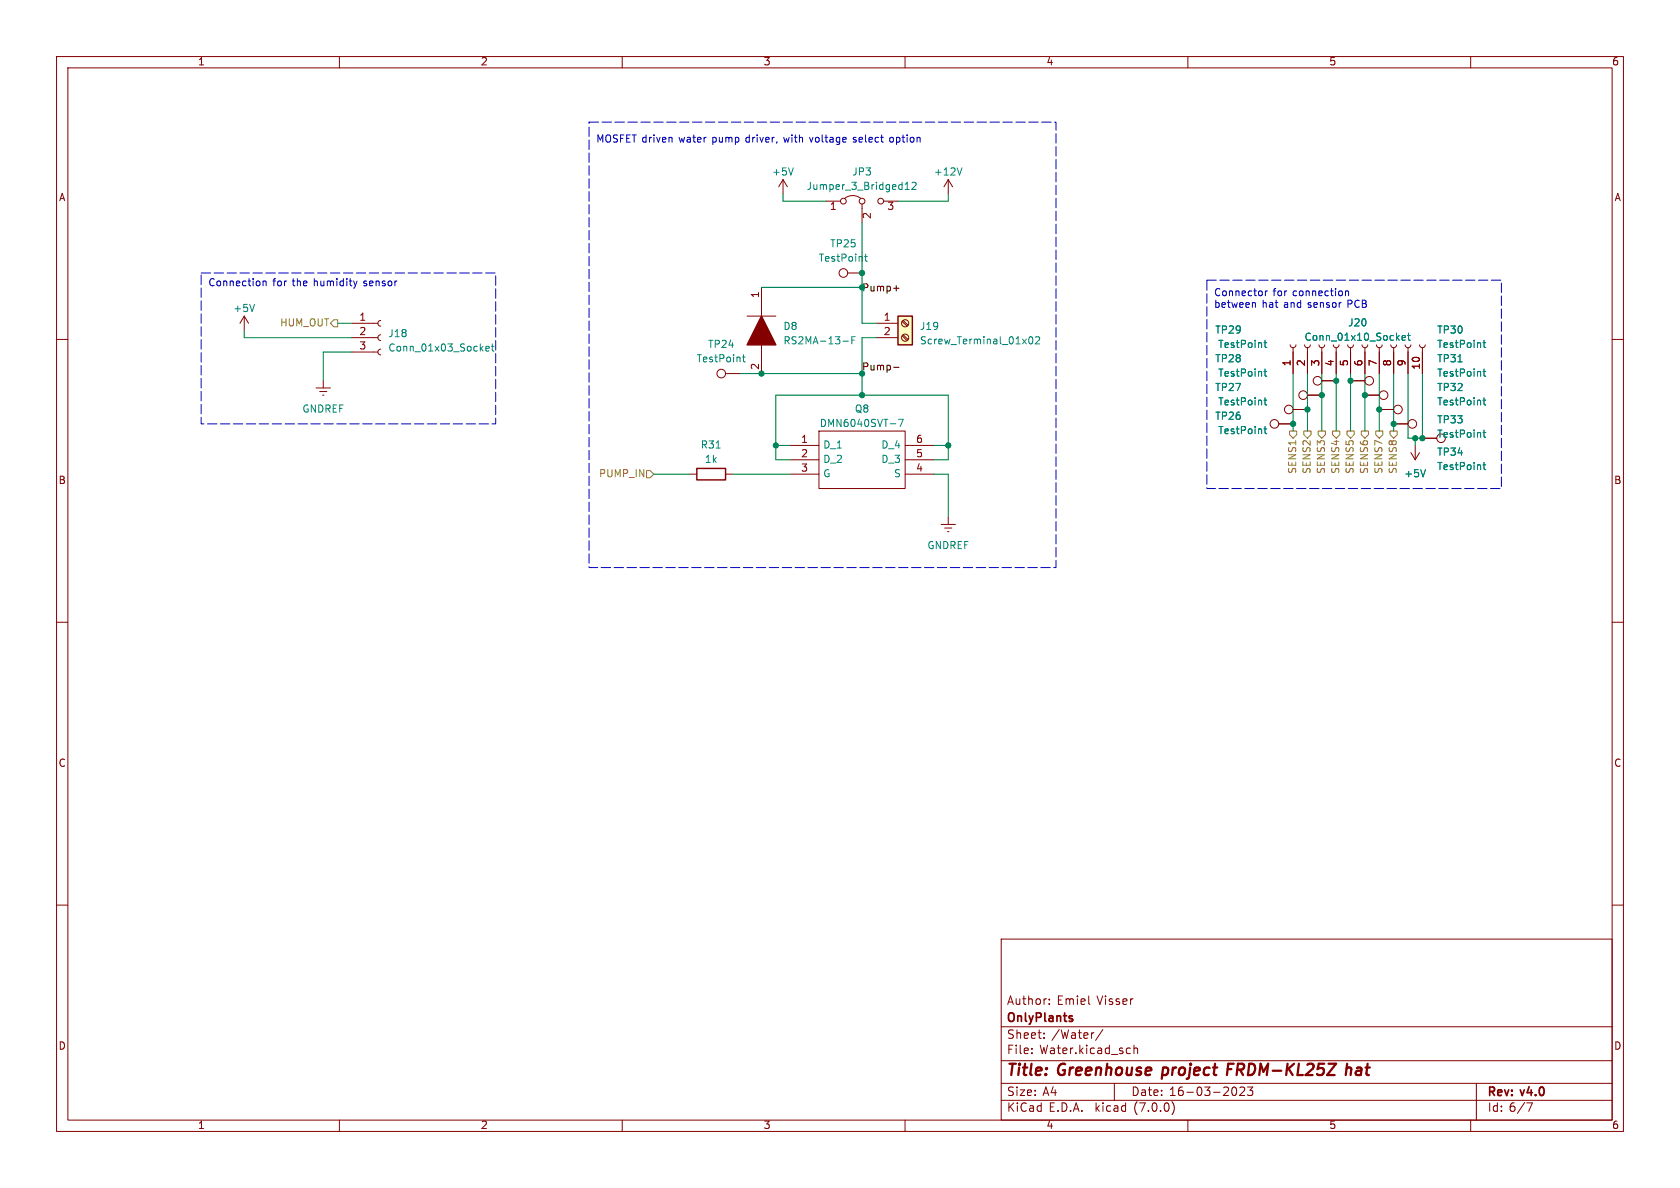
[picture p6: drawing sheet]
<svg xmlns="http://www.w3.org/2000/svg" width="297mm" height="210mm" viewBox="0 0 297 210" stroke-linecap="round" stroke-linejoin="round" font-family="sans-serif">
<g fill="none" stroke="#840000" stroke-width=".18">
<path d="M10 10h277v190h-277zM12 12h273v186h-273zM60 10v2M110 10v2M160 10v2M210 10v2M260 10v2M138.4 31.8l-.7 1.2M138.4 31.8v2.5M138.4 31.8l.8 1.2M146 35.6h2.6M149.4 35.1a2.26 2.26 0 0 1 2.7 0"/>
<path d="M152.4 36.1v3.3M156.2 35.6h2.5M167.6 31.8l-.7 1.2M167.6 31.8v2.5M167.6 31.8l.8 1.2M10 60h2M43.2 55.9l-.8 1.3M43.2 55.9v2.5M43.2 55.9l.7 1.3M62.2 57.2h4.6M62.2 59.7h4.6M67.3 59.2l-.3 .1-.2 .4 .1 .3 .4 .2"/>
<path d="M67.3 56.6l-.3 .2-.2 .3 .1 .4 .4 .2M132.1 55.9h5.1M134.6 50.8v5.1M149.9 48.3h2.5M154.9 57.2h3.8M154.9 59.7h3.8M159.5 59.4l.9 .8M159.5 56.8l.9 .9M159.7 59.2l.8 .8M159.7 56.6l.8 .9M285 60h2M55.9 68.6h2.5"/>
<path d="M56.5 69.2h1.3M57 69.9h.3M57.1 67.3v1.3M62.2 62.2h4.6M67.3 61.7l-.3 .2-.2 .3 .1 .4 .4 .1M128.3 66h2.5M134.6 61v5M139.7 78.7h5.1M144.8 76.2h15.2v10.2h-15.2zM160 78.7h5.1M226.1 74.9h2.5M228.1 61l.1 .3 .4 .2 .4-.2 .1-.3"/>
<path d="M228.6 72.4h2.5M228.6 61.5v4.5M230.6 61l.2 .3 .3 .2 .4-.2 .1-.3M231.1 69.9h2.6M231.1 61.5v4.5M233.2 61l.1 .3 .4 .2 .3-.2 .2-.3M233.7 67.3h2.5M233.7 61.5v4.5M235.7 61l.1 .3 .4 .2 .4-.2 .1-.3M236.2 61.5v4.5M238.3 61l.1 .3 .3 .2 .4-.2 .2-.3M238.8 67.3h2.5"/>
<path d="M238.8 61.5v4.5M240.8 61l.1 .3 .4 .2 .4-.2 .1-.3M241.3 69.9h2.5M241.3 61.5v4.5M243.3 61l.2 .3 .3 .2 .4-.2 .1-.3M243.8 72.4h2.6M243.8 61.5v4.5M245.9 61l.1 .3 .4 .2 .3-.2 .2-.3M246.4 74.9h2.5M246.4 61.5v4.5M248.4 61l.1 .3 .4 .2 .4-.2 .1-.3M248.9 61.5v4.5"/>
<path d="M250.2 78.7v2.6M251 61l.1 .3 .3 .2 .4-.2 .2-.3M251.5 77.5h2.5M251.5 61.5v4.5M121.9 83.8h1.3M128.3 83.8h1.2M139.7 83.8h5.1M139.7 81.3h5.1M160 83.8h5.1M160 81.3h5.1M166.4 92.7h2.5M167 93.3h1.3"/>
<path d="M167.5 94h.3M167.6 91.4v1.3M249.4 80l.8 1.3M251 80l-.8 1.3M10 110h2M285 110h2M10 160h2M285 160h2M177 166h108v32h-108zM185.5 177.4v.2M185.5 176.6v.2M192.5 177.5l.2 .1"/>
<path d="M60 198v2M110 198v2M160 198v2M177 194.5h108M177 191.5h108M177 187.5h108M177 181.5h108M182.4 186.1v.2M182.4 185.3v.2M184.6 183.4v.2M184.6 182.6v.2M195 182l-1.3 1.9"/>
<path d="M197 191.5v3M199.7 185.3h.1M199.8 186.2l-.1 .1M200.5 184.8v1.5M200.5 185.4l.2-.1h.3l.1 1M207.2 194.8a1.74 1.74 0 0 1 0 2.2M210 198v2M218 192.2h.1a.81 .81 0 0 1 .6 .6 .81 .81 0 0 1-.3 .8h-.4M219.2 192.3l.6-.1 .2 .1v.3l-.9 1.1h.9M220.5 192.2h1l-.5 .5 .4 .2v.6l-.2 .2h-.4l-.3-.2M260 198v2M261 191.5v6.5"/>
<path d="M270.9 195l-.6 1.5"/>
<circle cx="149.1" cy="35.6" r=".51"/>
<circle cx="152.4" cy="35.6" r=".51"/>
<circle cx="155.7" cy="35.6" r=".51"/>
<circle cx="149.1" cy="48.3" r=".76"/>
<circle cx="160" cy="59.7" r=".63"/>
<circle cx="160" cy="57.1" r=".63"/>
<circle cx="127.5" cy="66" r=".76"/>
<circle cx="225.3" cy="74.9" r=".76"/>
<circle cx="227.8" cy="72.4" r=".76"/>
<circle cx="230.4" cy="69.8" r=".76"/>
<circle cx="232.9" cy="67.3" r=".76"/>
<circle cx="242.1" cy="67.3" r=".76"/>
<circle cx="244.6" cy="69.8" r=".76"/>
<circle cx="247.1" cy="72.4" r=".76"/>
<circle cx="249.7" cy="74.9" r=".76"/>
</g>
<path d="M217 189h.7M218.1 188h-1l-.2 2M238.1 188.9a.49 .49 0 0 1 .8 .1l-.1 1M238.2 188l-.3 2" fill="none" stroke="#840000" stroke-width=".4"/>
<path d="M189.4 179.6h.2M189.4 180.1l.2 .2-.2 .3" fill="none" stroke="#840000" stroke-width=".3"/>
<g fill="none" stroke="#008484" stroke-width=".18">
<path d="M140.2 29.7l-.4 1.2M160 33.5h.7M160 32.6l.4-.4v1.3M161.2 32.3l.5-.1 .3 .4-.8 .9h.8M170.1 29.7l-.5 1.2M45 53.8l-.4 1.3M151.2 59.5h-.6v1.3M152.8 45.3h.5M153 44.9v1.1l.3 .2M182 59.6l.2-.1a.68 .68 0 0 1 .4 .7 .68 .68 0 0 1-.4 .6 .84 .84 0 0 1-.2-1.2zM183.1 59.6l.5-.1 .2 .4-.8 .9h.8M247.9 59.7l.6-.1-.1-.2-.4-.1-.1 .2v.6h.5"/>
<path d="M248.8 59.3h.5M249 58.9v1.1l.3 .2M85.9 61.6l.6-.1-.1-.2-.3-.1-.2 .2v.6h.5M86.9 61.2h.4M87 60.8v1.1l.3 .2M131.3 63.1h.4M131.4 62.7v1.1l.3 .2M149 60.3h1M150.6 60.1h.4M158.8 74.1h.9l-.6 1.3M223.5 70.7h.4M223.5 65.7h.4"/>
<path d="M223.5 60.6h.4M223.5 75.8h.4M223.6 60.2v1l.3 .2M223.6 65.2v1.1l.3 .2M223.6 70.3v1.1l.3 .2M223.6 75.4v1.1l.3 .2M262.2 70.7h.5M262.2 65.7h.5M262.2 76.5h.5M262.2 60.6h.5M262.4 70.3v1.1l.3 .2M262.4 60.2v1l.3 .2"/>
<path d="M262.4 65.2v1.1l.3 .2M262.4 76v1.1l.3 .2M252 83l-.4 1.3M262.2 82.2h.5M262.4 81.7v1.1l.3 .2"/>
</g>
<path d="M134.6 55.9l2.6 5.1h-5.1z" fill="#840000" stroke="#840000" stroke-width=".25"/>
<path d="M158.7 55.9h2.6v5.1h-2.6zM123.2 82.8h5.1v2h-5.1z" fill="none" stroke="#840000" stroke-width=".25"/>
<path d="M158.7 55.9h2.6v5.1h-2.6z" fill="#ffffc2" stroke="#ffffc2" stroke-width=".18"/>
<path d="M59.1 56.5h.6v1.3h-.6l-.7-.6zM228 76.2h1.2v.6l-.6 .7-.6-.7zM230.5 76.2h1.3v.6l-.7 .7-.6-.7zM233 76.2h1.3v.6l-.6 .7-.7-.7zM235.6 76.2h1.3v.6l-.7 .7-.6-.7zM238.1 76.2h1.3v.6l-.6 .7-.7-.7zM240.7 76.2h1.2v.6l-.6 .7-.6-.7zM243.2 76.2h1.3v.6l-.7 .7-.6-.7zM245.7 76.2h1.3v.6l-.6 .7-.7-.7zM114.3 83.2h.6l.7 .6-.7 .7h-.6z" fill="none" stroke="#848400" stroke-width=".18"/>
<path d="M158 51h.9M158 64.9h.9" fill="none" stroke="#000" stroke-width=".18"/>
<path d="M150.8 25.1h.2M151 24.3l-.2 .2 .2 .2M157.5 24.3l-.2 .2v.4l.2 .2M46.5 49.7v.8M46.5 49.8l.2-.1h.3l.1 .8M63.1 49.7l-.3 .8M221.8 53.5l.1 .2v.6M223.7 51.4v.9M224.1 51.4l-.4 .3M237.9 51.6l.1-.2 .3 .1 .1 .8M237.9 51.4v.9" fill="none" stroke="#0000c2" stroke-width=".18"/>
<path d="M104.1 21.6h82.6v78.7h-82.6v-78.7M35.6 48.3h52v26.6h-52v-26.6M213.4 49.5h52v36.9h-52v-36.9" fill="none" stroke="#0000c2" stroke-width=".18" stroke-dasharray="1.7 .6"/>
<g fill="none" stroke="#008400" stroke-width=".18">
<path d="M138.4 34.3v1.3h7.6M152.4 39.4v17.8h2.5M167.6 34.3v1.3h-8.9M43.2 58.4v1.3h19M59.7 57.2h2.5M134.6 50.8h17.8M154.9 59.7h-2.5v10.2M62.2 62.2h-5.1v5.1M130.8 66h21.6M137.2 78.7h2.5M165.1 78.7h2.5M228.6 66v10.2"/>
<path d="M231.1 66v10.2M233.7 66v10.2M236.2 66v10.2M238.8 66v10.2M241.3 66v10.2M243.8 66v10.2M246.4 66v10.2M248.9 66v11.5h2.6v-11.5M250.2 77.5v1.2M115.6 83.8h6.3M129.5 83.8h10.2M139.7 81.3h-2.5v-11.4h30.4v11.4h-2.5"/>
<path d="M165.1 83.8h2.5v7.6"/>
</g>
<g fill="#008400" stroke="#008400" stroke-width=".18">
<circle cx="251.5" cy="77.5" r=".46"/>
<circle cx="250.2" cy="77.5" r=".46"/>
<circle cx="238.8" cy="67.3" r=".46"/>
<circle cx="241.3" cy="69.9" r=".46"/>
<circle cx="236.2" cy="67.3" r=".46"/>
<circle cx="246.4" cy="74.9" r=".46"/>
<circle cx="243.8" cy="72.4" r=".46"/>
<circle cx="137.2" cy="78.7" r=".46"/>
<circle cx="134.6" cy="66" r=".46"/>
<circle cx="152.4" cy="69.9" r=".46"/>
<circle cx="167.6" cy="78.7" r=".46"/>
<circle cx="152.4" cy="48.3" r=".46"/>
<circle cx="228.6" cy="74.9" r=".46"/>
<circle cx="231.1" cy="72.4" r=".46"/>
<circle cx="233.7" cy="69.9" r=".46"/>
</g>
<g font-size="2.8" fill="#840000">
<text x="178" y="190.8">Title:</text>
<text x="187.1" y="190.8">Greenhouse</text>
<text x="206.2" y="190.8">project</text>
<text x="218.2" y="190.8">FRDM-KL25Z</text>
<text x="239.8" y="190.8">hat</text>
</g>
<g font-size="2.1" fill="#840000">
<text x="178" y="177.9">Author:</text>
<text x="186.8" y="177.9">Emiel</text>
<text x="194" y="177.9">Visser</text>
<text x="178" y="183.9">Sheet:</text>
<text x="178" y="181.1">OnlyPlants</text>
<text x="185.9" y="183.9">/Water/</text>
<text x="178" y="186.6">File:</text>
<text x="183.8" y="186.6">Water.kicad_sch</text>
<text x="178" y="196.8">KiCad</text>
<text x="178" y="194">Size:</text>
<text x="184.3" y="194">A4</text>
<text x="185.4" y="196.8">E.D.A.</text>
<text x="193.7" y="196.8">kicad</text>
<text x="200" y="194">Date:</text>
<text x="200.6" y="196.8">(7.0.0)</text>
<text x="206.7" y="194">16-03-2023</text>
<text x="263" y="194.2">Rev:</text>
<text x="263" y="196.8">Id: 6/7</text>
<text x="269" y="194.2">v4.0</text>
</g>
<g font-size="1.8" fill="#840000">
<text x="35" y="11.8">1</text>
<text x="85" y="11.8">2</text>
<text x="135" y="11.8">3</text>
<text x="185" y="11.8">4</text>
<text x="235" y="11.8">5</text>
<text x="285" y="11.8">6</text>
<text x="10.4" y="35.8">A</text>
<text x="285.4" y="35.8">A</text>
<text x="146.7" y="37.5">1</text>
<text x="154.3" y="38.8" transform="rotate(-90 154.3 38.8)">2</text>
<text x="156.8" y="37.5">3</text>
<text x="134.4" y="52.7" transform="rotate(-90 134.4 52.7)">1</text>
<text x="63.5" y="56.9">1</text>
<text x="63.5" y="59.4">2</text>
<text x="156.2" y="56.9">1</text>
<text x="156.2" y="59.4">2</text>
<text x="63.5" y="62">3</text>
<text x="134.4" y="65.4" transform="rotate(-90 134.4 65.4)">2</text>
<text x="228.3" y="64.8" transform="rotate(-90 228.3 64.8)">1</text>
<text x="230.9" y="64.8" transform="rotate(-90 230.9 64.8)">2</text>
<text x="233.4" y="64.8" transform="rotate(-90 233.4 64.8)">3</text>
<text x="236" y="64.8" transform="rotate(-90 236 64.8)">4</text>
<text x="238.5" y="64.8" transform="rotate(-90 238.5 64.8)">5</text>
<text x="241" y="64.8" transform="rotate(-90 241 64.8)">6</text>
<text x="243.6" y="64.8" transform="rotate(-90 243.6 64.8)">7</text>
<text x="246.1" y="64.8" transform="rotate(-90 246.1 64.8)">8</text>
<text x="248.7" y="64.8" transform="rotate(-90 248.7 64.8)">9</text>
<text x="251.2" y="65.4" transform="rotate(-90 251.2 65.4)">10</text>
<text x="141.6" y="78.5">1</text>
<text x="141.6" y="81">2</text>
<text x="141.6" y="83.6">3</text>
<text x="161.9" y="83.6">4</text>
<text x="161.9" y="81">5</text>
<text x="161.9" y="78.5">6</text>
<text x="10.3" y="85.8">B</text>
<text x="285.3" y="85.8">B</text>
<text x="10.3" y="135.8">C</text>
<text x="285.3" y="135.8">C</text>
<text x="10.3" y="185.8">D</text>
<text x="285.3" y="185.8">D</text>
<text x="35" y="199.8">1</text>
<text x="85" y="199.8">2</text>
<text x="135" y="199.8">3</text>
<text x="185" y="199.8">4</text>
<text x="235" y="199.8">5</text>
<text x="285" y="199.8">6</text>
</g>
<g font-size="1.8" fill="#0000c2">
<text x="105.4" y="25.4">MOSFET driven</text>
<text x="120.1" y="25.4">water</text>
<text x="126.1" y="25.4">pump</text>
<text x="132.1" y="25.4">driver,</text>
<text x="139" y="25.4">with</text>
<text x="143.7" y="25.4">voltage</text>
<text x="151.5" y="25.4">select</text>
<text x="158.1" y="25.4">option</text>
<text x="36.8" y="50.8">Connection</text>
<text x="48.2" y="50.8">for</text>
<text x="51.8" y="50.8">the</text>
<text x="55.6" y="50.8">humidity</text>
<text x="64.6" y="50.8">sensor</text>
<text x="214.6" y="52.6">Connector</text>
<text x="225.1" y="52.6">for</text>
<text x="228.6" y="52.6">connection</text>
<text x="214.6" y="54.6">between</text>
<text x="223.1" y="54.6">hat</text>
<text x="227.1" y="54.6">and</text>
<text x="231.4" y="54.6">sensor</text>
<text x="238.5" y="54.6">PCB</text>
</g>
<g font-size="1.8" fill="#008484">
<text x="136.4" y="31.3">+5V</text>
<text x="142.5" y="33.8">Jumper_3_Bridged12</text>
<text x="150.6" y="31.3">JP3</text>
<text x="165" y="31.3">+12V</text>
<text x="144.7" y="46.5">TestPoint</text>
<text x="146.7" y="44">TP25</text>
<text x="41.2" y="55.4">+5V</text>
<text x="68.6" y="59.9">J18</text>
<text x="138.4" y="58.6">D8</text>
<text x="162.6" y="58.6">J19</text>
<text x="214.8" y="59.2">TP29</text>
<text x="238.3" y="58">J20</text>
<text x="254" y="59.2">TP30</text>
<text x="68.6" y="62.4">Conn_01x03_Socket</text>
<text x="123.1" y="64.3">TestPoint</text>
<text x="125.1" y="61.8">TP24</text>
<text x="138.4" y="61.2">RS2MA-13-F</text>
<text x="162.6" y="61.2">Screw_Terminal_01x02</text>
<text x="214.8" y="64.3">TP28</text>
<text x="215.3" y="61.8">TestPoint</text>
<text x="230.6" y="60.5">Conn_01x10_Socket</text>
<text x="254" y="64.3">TP31</text>
<text x="254" y="61.8">TestPoint</text>
<text x="214.8" y="69.4">TP27</text>
<text x="215.3" y="71.9">TestPoint</text>
<text x="215.3" y="66.9">TestPoint</text>
<text x="254" y="66.9">TestPoint</text>
<text x="254" y="69.4">TP32</text>
<text x="254" y="71.9">TestPoint</text>
<text x="53.4" y="73.2">GNDREF</text>
<text x="144.9" y="75.8">DMN6040SVT-7</text>
<text x="151.1" y="73.2">Q8</text>
<text x="214.8" y="74.5">TP26</text>
<text x="215.3" y="77">TestPoint</text>
<text x="254" y="75.1">TP33</text>
<text x="254" y="77.7">TestPoint</text>
<text x="123.8" y="79.6">R31</text>
<text x="124.5" y="82.1">1k</text>
<text x="145.5" y="79.6">D_1</text>
<text x="145.5" y="82.1">D_2</text>
<text x="155.7" y="82.1">D_3</text>
<text x="155.7" y="79.6">D_4</text>
<text x="254" y="80.8">TP34</text>
<text x="254" y="83.4">TestPoint</text>
<text x="145.5" y="84.6">G</text>
<text x="157.9" y="84.6">S</text>
<text x="248.2" y="84.6">+5V</text>
<text x="163.9" y="97.3">GNDREF</text>
</g>
<g font-size="1.8" fill="#008400">
<text x="152.4" y="51.7">Pump+</text>
<text x="152.4" y="65.7">Pump-</text>
</g>
<g font-size="1.8" fill="#848400">
<text x="49.4" y="58">HUM_OUT</text>
<text x="229.4" y="83.9" transform="rotate(-90 229.4 83.9)">SENS1</text>
<text x="232" y="83.9" transform="rotate(-90 232 83.9)">SENS2</text>
<text x="234.5" y="83.9" transform="rotate(-90 234.5 83.9)">SENS3</text>
<text x="237" y="83.9" transform="rotate(-90 237 83.9)">SENS4</text>
<text x="239.6" y="83.9" transform="rotate(-90 239.6 83.9)">SENS5</text>
<text x="242.1" y="83.9" transform="rotate(-90 242.1 83.9)">SENS6</text>
<text x="244.7" y="83.9" transform="rotate(-90 244.7 83.9)">SENS7</text>
<text x="247.2" y="83.9" transform="rotate(-90 247.2 83.9)">SENS8</text>
<text x="105.8" y="84.6">PUMP_IN</text>
</g>
</svg>
